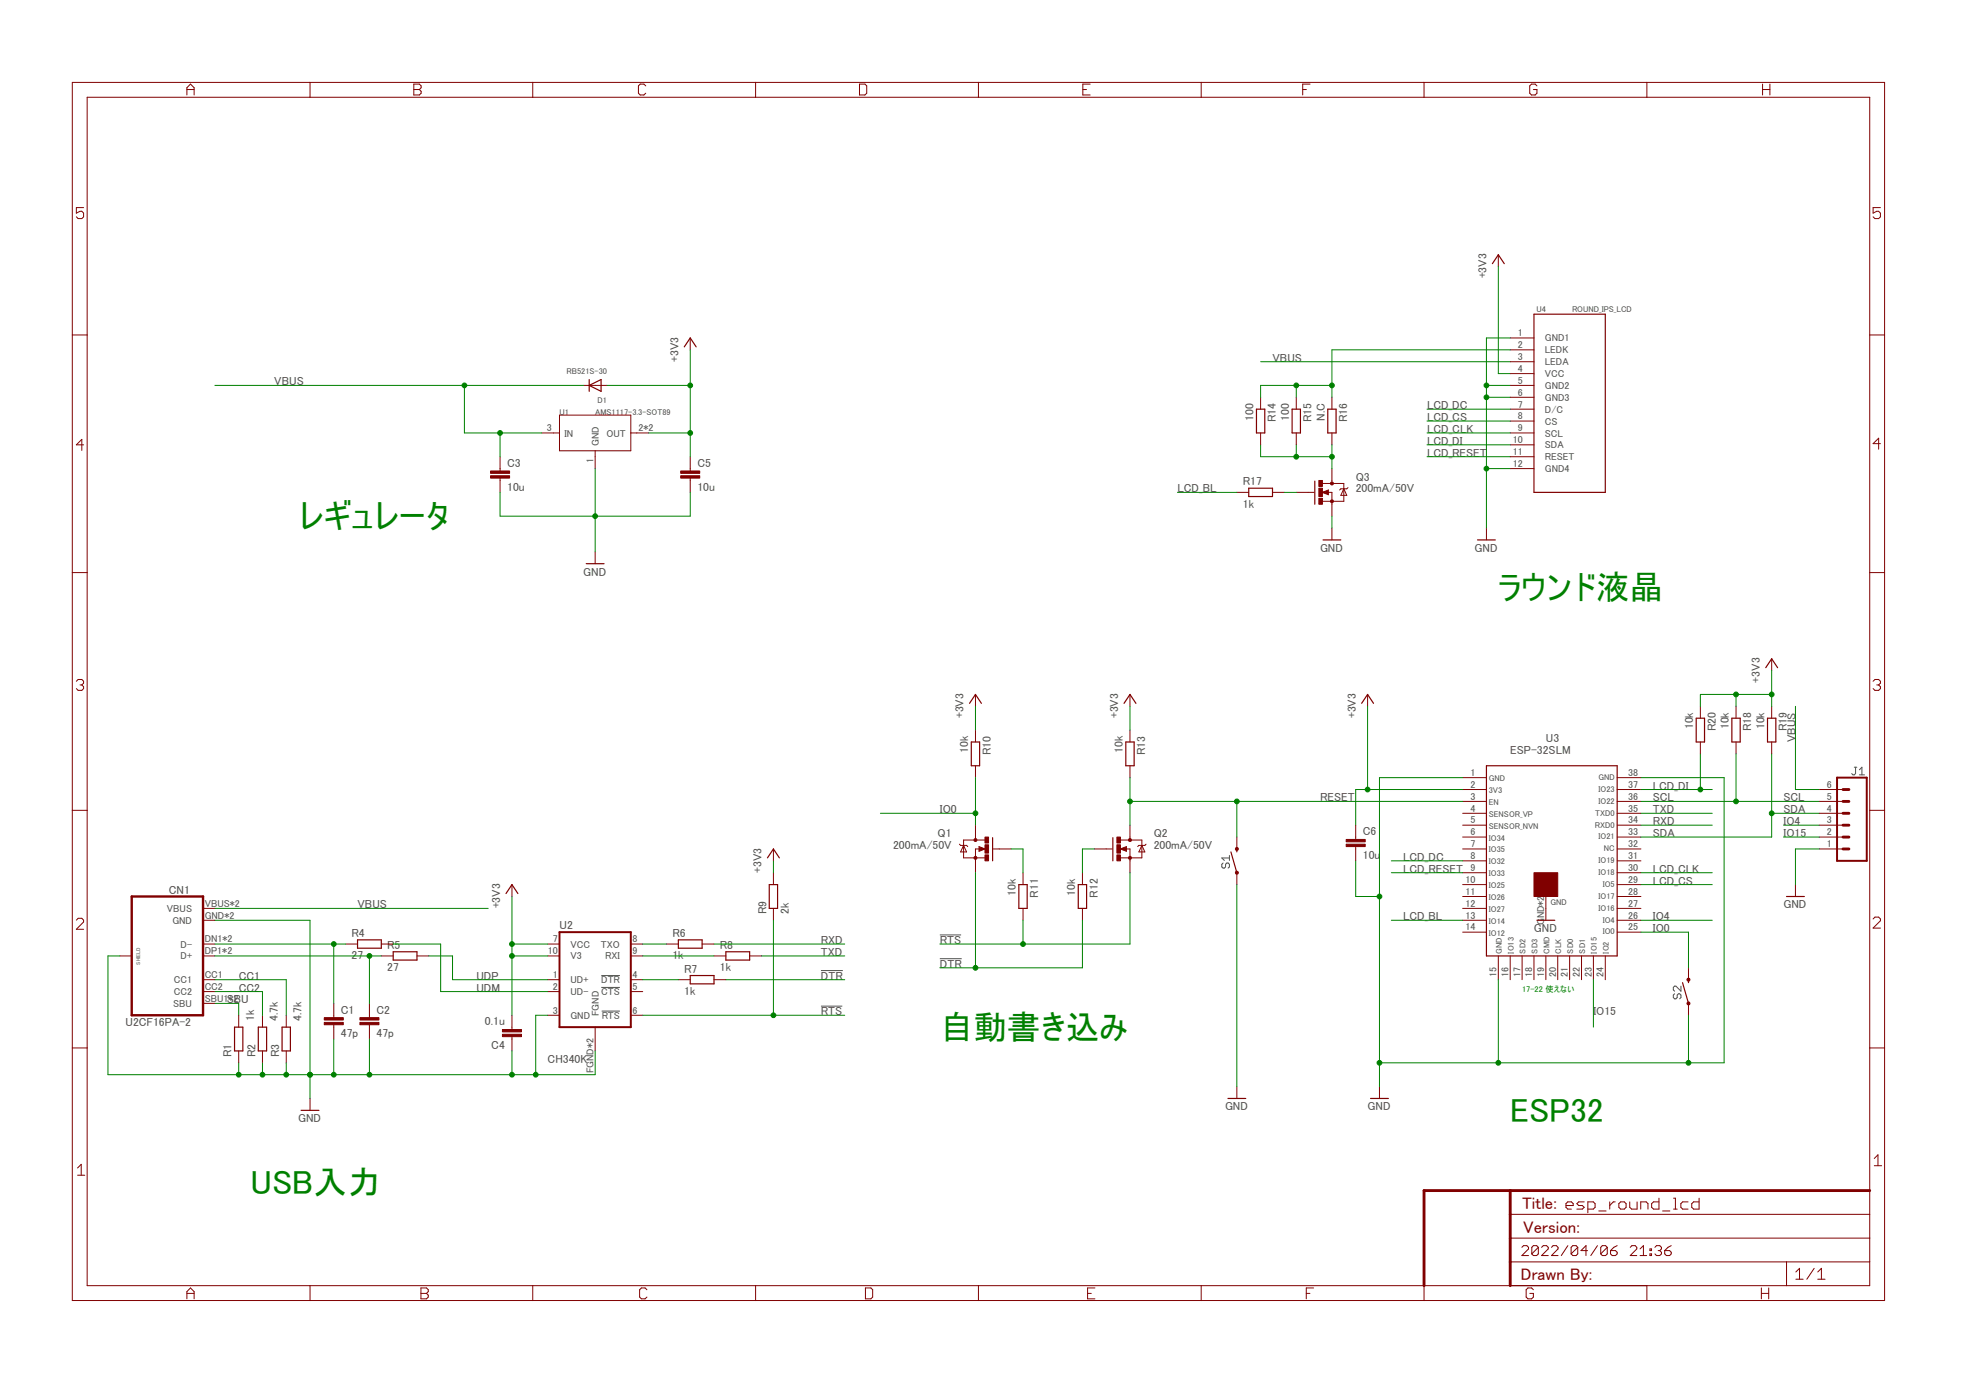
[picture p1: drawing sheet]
<svg xmlns="http://www.w3.org/2000/svg" width="420mm" height="297mm" viewBox="0 0 420 297" stroke-linecap="round" stroke-linejoin="round" font-family="sans-serif">
<g fill="none" stroke="#505050" stroke-width=".21">
<path d="M396.3 164h.5M396.6 164v1.3l-.3 .3h-.3l-.3-.3M397.4 165.6h1.1M397.4 164.5l.5-.5v1.6M200.9 199.8h4.5M261.4 184.4l-.3 .3v.6l.3 .2h.3l.2-.2v-.6l.3-.3h.3l.2 .3v.6l-.2 .2M262.7 182.8v1.1M262.7 183.3h-1.6l.6 .6M128.5 211h4M128.5 208.5h4M128.6 216.1h3.9M175.5 215h4.5"/>
<path d="M175.5 207.4h4.6M200.9 204.9h4.6M357.9 212.4l-.3 .2v.6l.3 .2h.3l.2-.2v-.6l.3-.2h.3l.2 .2v.6l-.2 .2M359.2 210.7v1.1l-1-1.1h-.3l-.3 .3v.5l.3 .3"/>
</g>
<g fill="none" stroke="#800000" stroke-width=".21">
<path d="M15.5 17.6h387.3v260.3h-387.3zM39.9 19.1h1.6M66.3 17.6v3.2M88.4 19.1h1.2M88.4 18h1.2l.4 .4v.4l-.4 .3 .4 .4v.4l-.4 .4h-1.2zM113.9 17.6v3.2M138 18.4l-.4-.4h-.8l-.4 .4v1.5l.4 .4h.8l.4-.4M161.5 17.6v3.2M183.7 18h1.1l.4 .4v1.5l-.4 .4h-1.1zM209.1 17.6v3.2M231.4 19.1h.8M233 18h-1.6v2.3h1.6"/>
<path d="M256.7 17.6v3.2M278.4 19.1h.8M280 18h-1.6v2.3M304.3 17.6v3.2M328.5 18.4l-.4-.4h-.8l-.4 .4v1.5l.4 .4h.8l.4-.4v-.8h-.8M352 17.6v3.2M376.7 18v2.3M376.7 19.1h1.5M378.2 18v2.3M18.6 20.8h381v253.9h-381zM39.9 20.3v-1.5l.8-.8 .8 .8v1.5M17.9 44.4h-1.6v1.2l.8-.5h.4l.4 .5v.7l-.4 .4h-.8l-.4-.4"/>
<path d="M320.2 54.4v2.6M401.9 44.4h-1.6v1.2l.8-.5h.4l.4 .5v.7l-.4 .4h-.8l-.4-.4M15.5 71.6h3.1M147.5 72.2v2.6M322.7 74.8h5.1M322.7 77.3h5.1M322.7 79.8h5.1M322.7 72.2h5.1M399.6 71.6h3.2M17.9 95.1h-1.6l1.2-1.2v2.3M106.9 97.6v3M115.8 92.5h3.8"/>
<path d="M119.6 88.7h15.2v7.6h-15.2zM124.7 82.4h5M127.2 96.3v3.8M134.8 92.5h3.8M147.5 97.6v3M269.4 84.9v2.5M269.4 92.5v2.6M277 84.9v2.5M277 92.5v2.6M284.6 84.9v2.5M284.6 92.5v2.6M322.7 95.1h5.1"/>
<path d="M322.7 82.4h5.1M322.7 92.5h5.1M322.7 84.9h5.1M322.7 87.4h5.1M322.7 90h5.1M322.7 97.6h5.1M401.9 94.8h-1.6l1.2-1.2v2.4M106.9 102.2v3M127.2 117.9v2.6M147.5 102.2v3M264.3 105.2h2.6M271.9 105.2h2.6"/>
<path d="M277 105.2h3.8M282.6 105.2l1.3-.5v1zM282.6 103.3h4.6v3.8h-4.6M283.8 105.2h.8v5.1M284.6 100.1v3.2M284.6 112.8v2.6M287.2 104.5l.6 1.4h-1.2zM288.1 104.2l-.3 .3h-1.2l-.3 .2M317.7 112.8v2.6M322.7 100.1h5.1M15.5 122.4h3.1M399.6 122.4h3.2"/>
<path d="M16.3 145.6l.4-.4h.8l.4 .4v.4l-.4 .4M17.1 146.4h.4M17.5 146.4l.4 .3v.5l-.4 .3h-.8l-.4-.3M208.5 148.4v2.5M208.5 156v2.6M241.5 148.4v2.5M241.5 156v2.6M292.3 148.4v2.5M363.4 150.9v2.6M363.4 158.6v2.5M371 150.9v2.6M371 158.6v2.5"/>
<path d="M378.6 140.8v2.5M378.6 150.9v2.6M378.6 158.6v2.5M400.3 145.6l.4-.4h.8l.4 .4v.4l-.4 .4M401.1 146.4h.4M401.5 146.4l.4 .3v.5l-.4 .3h-.8l-.4-.3M15.5 173.2h3.1M208.5 163.6v2.6M208.5 176.3v3.2M210.5 179.5h-4.6v3.8h4.6M239.5 179.5h4.5v3.8h-4.5M241.5 163.6v2.6"/>
<path d="M241.5 176.3v3.2M264.3 178.9v2.5M289.7 176.3v3.1M312.6 166.2h5.1M312.6 168.7h5.1M312.6 171.3h5.1M312.6 173.8h5.1M312.6 176.3h5.1M312.6 178.9h5.1M345.6 166.2h5.1M345.6 168.7h5.1M345.6 171.3h5.1"/>
<path d="M345.6 173.8h5.1M345.6 176.3h5.1M345.6 178.9h5.1M388.8 168.7h5.1M388.8 171.3h5.1M388.8 173.8h5.1M388.8 176.3h5.1M388.8 178.9h5.1M399.6 173.2h3.2M16.3 196.6l.4-.4h.8l.4 .4v.4l-1.6 1.6h1.6M43.4 194.1h2.5M43.4 196.7h2.5"/>
<path d="M109.4 189v2.6M165.3 181.4v2.6M165.3 186.5v2.5M165.3 194.1v2.6M205 180.4l.3 .3h1.3l.2 .2M205.9 180.7l.7 1.4h-1.3zM209.2 180.9l1.3 .5-1.3 .5zM209.4 181.4h-.9v5.1M212.3 181.4h3.8M218.6 186.5v2.5M218.6 194.1v2.6M231.3 186.5v2.5"/>
<path d="M231.3 194.1v2.6M233.9 181.4h3.8M239.5 181.4l1.2-.5v1zM240.6 181.4h.9v5.1M244 180.7l.7 1.4h-1.3zM244.9 180.4l-.2 .3h-1.3l-.3 .2M264.3 186.5v2.5M289.7 180.9v3.1M312.6 181.4h5.1M312.6 184h5.1M312.6 186.5h5.1M312.6 189h5.1"/>
<path d="M312.6 191.6h5.1M312.6 194.1h5.1M312.6 196.7h5.1M312.6 199.2h5.1M330.4 189v7.7M345.6 181.4h5.1M345.6 184h5.1M345.6 186.5h5.1M345.6 189h5.1M345.6 191.6h5.1M345.6 194.1h5.1M345.6 196.7h5.1"/>
<path d="M345.6 199.2h5.1M383.7 189v2.6M388.8 181.4h5.1M400.3 196.4l.4-.4h.8l.4 .4v.4l-1.6 1.5h1.6M25.6 204.3h2.6M43.4 201.7h2.5M43.4 204.3h2.5M43.4 209.4h2.5M43.4 211.9h2.5M43.4 214.4h2.5M51 217v2.5M56.1 217v2.5"/>
<path d="M61.2 217v2.5M71.3 214.4v3.1M71.3 219v3M73.9 201.7h2.5M79 214.4v3.1M79 219v3M81.5 201.7h2.5M81.5 204.3h2.5M89.1 204.3h2.6M109.4 217v3M117 201.7h2.6M117 204.3h2.6"/>
<path d="M117 209.4h2.6M117 211.9h2.6M117 217h2.6M127.2 219.5v5.1M134.8 201.7h2.6M134.8 204.3h2.6M134.8 209.4h2.6M134.8 211.9h2.6M134.8 217h2.6M142.4 201.7h2.6M145 209.4h2.5M150.1 201.7h2.5"/>
<path d="M152.6 204.3h2.5M152.6 209.4h2.5M160.2 204.3h2.6M320.2 204.3v5.1M322.7 204.3v5.1M325.3 204.3v5.1M327.8 204.3v5.1M330.4 204.3v5.1M332.9 204.3v5.1M335.4 204.3v5.1M338 204.3v5.1M340.5 204.3v5.1"/>
<path d="M343.1 204.3v5.1M360.8 206.8v2.6M360.8 214.4v2.6M15.5 223.9h3.1M51 224.6v2.5M56.1 224.6v2.5M61.2 224.6v2.5M66.3 234.7v2.6M109.4 221.5v3.1M264.3 232.2v2.5M294.8 232.2v2.5M399.6 223.9h3.2"/>
<path d="M16.6 249.6l.8-.8v2.3M16.6 251.1h1.5M322.7 259.5h76.9M334.7 257.6h1.5v-.4l-.4-.4h-.8l-.3 .4v.8l.3 .4h.8M338.6 256.8h-1.2l-.4 .4 .4 .4h.8l.4 .4-.4 .4h-1.2M339.3 258.4h1.2l.4-.4v-.8l-.4-.4h-1.2v2.4M341.7 258.8h1.5M344 256.8v1.6M345.2 256.8h-.4l-.8 .8M346 257.2l.4-.4h.7l.4 .4v.8l-.4 .4h-.7l-.4-.4zM348.3 256.8v1.2l.4 .4h1.2v-1.6M350.6 258.4v-1.6h1.2l.4 .4v1.2"/>
<path d="M354.5 256.1v2.3h-1.1l-.4-.4v-.8l.4-.4h1.1M355.3 258.8h1.6M357.7 258.4h.7M357.7 256.1h.4v2.3M360.8 256.8h-1.2l-.4 .4v.8l.4 .4h1.2M363.1 256.1v2.3h-1.2l-.4-.4v-.8l.4-.4h1.2M400.6 247.6l.7-.8v2.3M400.6 249.1h1.5M39.9 277.6v-1.6l.8-.8 .8 .8v1.6M39.9 276.4h1.6M66.3 274.7v3.2M90 276.4h1.1"/>
<path d="M90 275.2h1.1l.4 .4v.4l-.4 .4 .4 .4v.4l-.4 .4h-1.1zM113.9 274.7v3.2M138.3 275.6l-.4-.4h-.8l-.4 .4v1.6l.4 .4h.8l.4-.4M161.5 274.7v3.2M185 275.2h1.1l.4 .4v1.6l-.4 .4h-1.1zM209.1 274.7v3.2M232.4 276.4h.8M234 275.2h-1.6v2.4h1.6M256.7 274.7v3.2M279.2 276.4h.8M280.7 275.2h-1.5v2.4M304.3 274.7v3.2"/>
<path d="M322.7 269.7h76.9M322.7 264.6h76.9M325.2 266.6l.4-.4h.7l.4 .4v.3l-1.5 1.4h1.5M327.7 275.6l-.4-.4h-.8l-.3 .4v1.6l.3 .4h.8l.4-.4v-.8h-.8M328.8 266.6v1.3l-.4 .4h-.7l-.3-.4M328.8 266.6l-.4-.4h-.7l-.3 .4v1.3M328.8 266.6l-1.4 1.3M329.5 266.6l.3-.4h.7l.4 .4v.3l-1.4 1.4h1.4M331.6 266.6l.3-.4h.7l.4 .4v.3l-1.4 1.4h1.4M335.1 266.2l-1.4 2.1M337.2 266.6v1.3l-.4 .4h-.7l-.3-.4M337.2 266.6l-.4-.4h-.7l-.3 .4v1.3"/>
<path d="M337.2 266.6l-1.4 1.3M339.3 267.3h-1.4l1-1.1v2.1M341.4 266.2l-1.4 2.1M343.5 266.6v1.3l-.4 .4h-.7l-.3-.4M343.5 266.6l-.4-.4h-.7l-.3 .4v1.3M343.5 266.6l-1.4 1.3M344.2 267.3h1l.4 .3v.3l-.4 .4h-.6l-.4-.4zM345.6 266.2l-.7 .4-.7 .7M348.4 266.6l.4-.4h.7l.3 .4v.3l-1.4 1.4h1.4M350.5 268.3h1.4M350.5 266.9l.7-.7v2.1M352 274.7v3.2"/>
<path d="M352.6 267.9h.4v.4h-.4zM352.6 266.9h.4v.4h-.4zM353.7 266.6l.3-.4h.7l.4 .4v.3l-.4 .4M354.4 267.3h.3M354.7 267.3l.4 .3v.3l-.4 .4h-.7l-.3-.4M355.8 267.3h1l.4 .3v.3l-.4 .4h-.7l-.3-.4zM357.2 266.2l-.7 .4-.7 .7M376.4 276.4h1.6M376.4 275.2v2.4M378 275.2v2.4M381.8 269.7v5M383.8 271.8l.8-.8v2.4"/>
<path d="M383.8 273.4h1.6M387.7 271l-1.6 2.4M388.5 273.4h1.5M388.5 271.8l.8-.8v2.4"/>
</g>
<path d="M393.9 176.3h1.2M393.9 178.9h1.2M393.9 171.3h1.2M393.9 173.8h1.2M393.9 168.7h1.2M393.9 181.4h1.2M322.7 254.4v20.3M399.6 254.4h-95.3v20.3" fill="none" stroke="#800000" stroke-width=".61"/>
<g fill="none" stroke="#800000" stroke-width=".25">
<path d="M318.9 56.3l1.3-1.9 1.3 1.9M146.2 74.1l1.3-1.9 1.3 1.9M327.8 67.1h15.3v38.1h-15.3zM125.9 82.4l2.6-1.3v2.5zM125.9 81.1v2.5M268.5 87.4h1.8v5.1h-1.8zM276.1 87.4h1.8v5.1h-1.8zM283.8 87.4h1.7v5.1h-1.7zM266.9 104.3h5v1.8h-5zM281 102.8v5M282.7 115.4h3.9M315.8 115.4h3.8"/>
<path d="M125.3 120.5h3.8M207.2 150.3l1.3-1.9 1.2 1.9M207.6 158.6h1.8v5h-1.8zM240.2 150.3l1.3-1.9 1.3 1.9M240.6 158.6h1.8v5h-1.8zM291 150.3l1.3-1.9 1.2 1.9M362.5 153.5h1.8v5.1h-1.8zM370.1 153.5h1.8v5.1h-1.8zM377.4 142.7l1.2-1.9 1.3 1.9M377.7 153.5h1.8v5.1h-1.8zM212.1 179v5M237.8 179v5"/>
<path d="M317.7 163.6h27.9v40.7h-27.9zM108.1 190.9l1.3-1.9 1.3 1.9M164 183.3l1.3-1.9 1.3 1.9M164.4 189h1.8v5.1h-1.8zM217.7 189h1.8v5.1h-1.8zM230.4 189h1.8v5.1h-1.8zM263.1 182.1l1.2 4.4M264.3 181.4v.7M328.5 196.7h3.8M381.8 191.6h3.8M50.1 219.5h1.8v5.1h-1.8zM55.2 219.5h1.8v5.1h-1.8z"/>
<path d="M60.3 219.5h1.8v5.1h-1.8zM76.4 200.9h5.1v1.7h-5.1zM84 203.4h5.1v1.8h-5.1zM145 200.9h5.1v1.7h-5.1zM147.5 208.5h5.1v1.7h-5.1zM155.1 203.4h5.1v1.8h-5.1zM359.6 210l1.2 4.4M360.8 209.4v.6M64.3 237.3h3.9M262.4 234.7h3.8M292.9 234.7h3.8"/>
</g>
<g fill="#800000" stroke="#800000" stroke-width=".21">
<path d="M360.6 214.2h.5v.5h-.5z" fill-rule="evenodd"/>
<path d="M360.6 209.1h.5v.5h-.5z" fill-rule="evenodd"/>
<circle cx="241.5" cy="183.3" r=".33"/>
<circle cx="241.5" cy="179.5" r=".33"/>
<circle cx="208.5" cy="183.3" r=".33"/>
<circle cx="208.5" cy="179.5" r=".33"/>
<circle cx="264.3" cy="186.5" r=".33"/>
<circle cx="264.3" cy="181.4" r=".33"/>
<circle cx="284.7" cy="107.1" r=".32"/>
<circle cx="284.7" cy="103.3" r=".32"/>
</g>
<g fill="#800000" stroke="#800000" stroke-width=".21">
<path d="M238.7 182.7h.8v1.3h-.8z"/>
<path d="M238.7 178.9h.8v1.2h-.8z"/>
<path d="M238.7 180.5h.8v1.8h-.8z"/>
<path d="M210.5 182.7h.8v1.3h-.8z"/>
<path d="M210.5 178.9h.8v1.2h-.8z"/>
<path d="M210.5 180.5h.8v1.8h-.8z"/>
<path d="M104.8 101.7h4.1v.5h-4.1z"/>
<path d="M104.8 100.6h4.1v.6h-4.1z"/>
<path d="M145.5 101.7h4v.5h-4z"/>
<path d="M145.5 100.6h4v.6h-4z"/>
<path d="M107.4 220h4v.5h-4z"/>
<path d="M107.4 221h4v.5h-4z"/>
<path d="M69.3 218.5h4.1v.5h-4.1z"/>
<path d="M69.3 217.5h4.1v.5h-4.1z"/>
<path d="M76.9 218.5h4.1v.5h-4.1z"/>
<path d="M76.9 217.5h4.1v.5h-4.1z"/>
<path d="M327.8 186.5h5.1v5.1h-5.1z"/>
<path d="M287.7 180.4h4.1v.5h-4.1z"/>
<path d="M287.7 179.4h4.1v.5h-4.1z"/>
<path d="M281.9 106.5h.7v1.3h-.7z"/>
<path d="M281.9 102.7h.7v1.2h-.7z"/>
<path d="M281.9 104.3h.7v1.8h-.7z"/>
</g>
<path d="M283.8 105l-.9 .2 .9 .3v-.3h-.3M209.4 181.2l.8 .2-.8 .3v-.3h.2M240.6 181.2l-.9 .2 .9 .3v-.3h-.3" fill="none" stroke="#800000" stroke-width=".32"/>
<path d="M392.6 166.2h6.3v17.8h-6.3zM119.6 199.2h15.2v20.3h-15.2z" fill="none" stroke="#800000" stroke-width=".42"/>
<path d="M28.2 191.6h15.2v25.4h-15.2z" fill="none" stroke="#800000" stroke-width=".51"/>
<g fill="none" stroke="#008000" stroke-width=".21">
<path d="M320.2 57v22.8h2.5M147.5 74.8v22.8M269.4 77.3h53.3M322.7 72.2h-5v40.6M322.7 74.8h-38.1v10.1M45.9 82.4h78.8M99.3 82.4v10.1h16.5M106.9 92.5v5.1M129.7 82.4h17.8M138.6 92.5h8.9M269.4 95.1v2.5h15.2M277 82.4v2.5"/>
<path d="M277 95.1v2.5M284.6 82.4h-15.2v2.5M284.6 95.1v5M305 92.5h17.7M305 87.4h17.7M305 90h17.7M305 95.1h17.7M305 97.6h17.7M317.7 82.4h5M317.7 84.9h5M106.9 105.2v5.1h40.6v-5.1M127.2 100.1v17.8"/>
<path d="M251.6 105.2h12.7M274.5 105.2h2.5M284.6 110.3v2.5M317.7 100.1h5M208.5 150.9v5.1M241.5 150.9v5.1M292.3 150.9v17.8M371 148.4v2.5M378.6 143.3v7.6M378.6 148.4h-15.2v2.5M383.7 150.9v17.8h5.1M188.2 173.8h20.3"/>
<path d="M208.5 166.2v10.1M241.5 166.2v10.1M241.5 171.3h71.1M264.3 171.3v7.6M312.6 168.7h-22.9v7.6M312.6 166.2h-17.8v66M350.7 168.7h15.2M350.7 166.2h17.8v60.9h-73.7M350.7 173.8h15.2M350.7 176.3h15.2M350.7 171.3h38.1M363.4 161.1v7.6"/>
<path d="M371 161.1v10.2M378.6 161.1v17.8h-27.9M378.6 173.8h10.2M381.2 176.3h7.6M381.2 178.9h7.6M45.9 196.7h20.4v38M45.9 194.1h58.4M109.4 191.6v25.4M165.3 184v2.5M165.3 196.7v20.3M208.5 186.5v20.3M216.1 181.4h2.5v5.1"/>
<path d="M218.6 196.7v5M231.3 196.7v10.1h-30.4M233.9 181.4h-2.6v5.1M241.5 186.5v15.2h-40.6M264.3 189v43.2M289.7 184v7.6h5.1M297.3 196.7h15.3M297.3 184h15.3M297.3 186.5h15.3M350.7 196.7h15.2M350.7 199.2h10.1v7.6M350.7 189h15.2"/>
<path d="M350.7 186.5h15.2M388.8 181.4h-5.1v7.6M25.6 204.3h-2.5v25.4h104.1v-5.1M45.9 204.3h35.6M45.9 201.7h28M45.9 209.4h15.3v7.6M45.9 214.4h5.1v2.6M45.9 211.9h10.2v5.1M71.3 201.7v12.7M79 204.3v10.1M84 201.7h10.2v10.2h22.8M91.7 204.3h5v5.1h20.3"/>
<path d="M109.4 204.3h7.6M109.4 201.7h7.6M117 217h-2.5v12.7M137.4 204.3h15.2M137.4 201.7h5M137.4 217h43.1M137.4 209.4h7.6M152.6 201.7h27.9M155.1 209.4h25.4M162.8 204.3h17.7M320.2 209.4v17.7M340.5 209.4v10.1"/>
<path d="M360.8 217v10.1M51 227.1v2.6M56.1 227.1v2.6M61.2 227.1v2.6M71.3 222v7.7M79 222v7.7M109.4 224.6v5.1"/>
</g>
<g fill="#008000" stroke="#008000" stroke-width=".21">
<circle cx="292.3" cy="168.7" r=".51"/>
<circle cx="147.5" cy="82.4" r=".51"/>
<circle cx="147.5" cy="92.5" r=".51"/>
<circle cx="378.6" cy="148.4" r=".51"/>
<circle cx="371" cy="148.4" r=".51"/>
<circle cx="109.4" cy="201.7" r=".51"/>
<circle cx="109.4" cy="204.3" r=".51"/>
<circle cx="127.2" cy="110.3" r=".51"/>
<circle cx="109.4" cy="229.7" r=".51"/>
<circle cx="71.3" cy="229.7" r=".51"/>
<circle cx="79" cy="229.7" r=".51"/>
<circle cx="66.3" cy="229.7" r=".51"/>
<circle cx="61.2" cy="229.7" r=".51"/>
<circle cx="114.5" cy="229.7" r=".51"/>
<circle cx="51" cy="229.7" r=".51"/>
<circle cx="56.1" cy="229.7" r=".51"/>
<circle cx="320.2" cy="227.1" r=".51"/>
<circle cx="294.8" cy="227.1" r=".51"/>
<circle cx="294.8" cy="191.6" r=".51"/>
<circle cx="360.8" cy="227.1" r=".51"/>
<circle cx="317.7" cy="82.4" r=".51"/>
<circle cx="317.7" cy="84.9" r=".51"/>
<circle cx="317.7" cy="100.1" r=".51"/>
<circle cx="264.3" cy="171.3" r=".51"/>
<circle cx="241.5" cy="171.3" r=".51"/>
<circle cx="208.5" cy="173.8" r=".51"/>
<circle cx="106.9" cy="92.5" r=".51"/>
<circle cx="99.3" cy="82.4" r=".51"/>
<circle cx="165.3" cy="217" r=".51"/>
<circle cx="218.6" cy="201.7" r=".51"/>
<circle cx="71.3" cy="201.7" r=".51"/>
<circle cx="79" cy="204.3" r=".51"/>
<circle cx="378.6" cy="173.8" r=".51"/>
<circle cx="371" cy="171.3" r=".51"/>
<circle cx="208.5" cy="206.8" r=".51"/>
<circle cx="284.6" cy="82.4" r=".51"/>
<circle cx="277" cy="82.4" r=".51"/>
<circle cx="363.4" cy="168.7" r=".51"/>
<circle cx="277" cy="97.6" r=".51"/>
<circle cx="284.6" cy="97.6" r=".51"/>
</g>
<g font-size="7.2" fill="#008000">
<text x="63.7" y="112.8">レギュレータ</text>
<text x="320.2" y="128.1">ラウンド液晶</text>
<text x="200.8" y="222">自動書き込み</text>
<text x="322.7" y="239.8">ESP32</text>
<text x="53.5" y="255.1">USB入力</text>
</g>
<g font-size="3.6" fill="#800000">
<text x="325.3" y="258.4">Title:</text>
<text x="325.5" y="263.4">Version:</text>
<text x="325" y="273.6">Drawn By:</text>
</g>
<g font-size="2.5" fill="#505050">
<text x="317.7" y="59.5" transform="rotate(-90 317.7 59.5)">+3V3</text>
<text x="145" y="77.3" transform="rotate(-90 145 77.3)">+3V3</text>
<text x="272" y="77.3">VBUS</text>
<text x="58.6" y="82.4">VBUS</text>
<text x="267.9" y="89.9" transform="rotate(-90 267.9 89.9)">100</text>
<text x="275.5" y="89.9" transform="rotate(-90 275.5 89.9)">100</text>
<text x="283.1" y="89.9" transform="rotate(-90 283.1 89.9)">N.C</text>
<text x="305" y="87.4">LCD_DC</text>
<text x="305" y="90">LCD_CS</text>
<text x="272.7" y="90.2" transform="rotate(-90 272.7 90.2)">R14</text>
<text x="280.3" y="90.2" transform="rotate(-90 280.3 90.2)">R15</text>
<text x="287.9" y="90.2" transform="rotate(-90 287.9 90.2)">R16</text>
<text x="305" y="92.5">LCD_CLK</text>
<text x="305" y="95.1">LCD_DI</text>
<text x="108.4" y="99.8">C3</text>
<text x="149" y="99.8">C5</text>
<text x="305" y="97.6">LCD_RESET</text>
<text x="108.4" y="104.8">10u</text>
<text x="149" y="104.8">10u</text>
<text x="251.6" y="105.2">LCD_BL</text>
<text x="265.6" y="103.7">R17</text>
<text x="289.7" y="105.2">200mA/50V</text>
<text x="289.7" y="102.7">Q3</text>
<text x="265.6" y="108.5">1k</text>
<text x="282.1" y="117.9">GND</text>
<text x="315.1" y="117.9">GND</text>
<text x="124.7" y="123">GND</text>
<text x="376.1" y="145.9" transform="rotate(-90 376.1 145.9)">+3V3</text>
<text x="205.9" y="153.5" transform="rotate(-90 205.9 153.5)">+3V3</text>
<text x="238.9" y="153.5" transform="rotate(-90 238.9 153.5)">+3V3</text>
<text x="289.7" y="153.5" transform="rotate(-90 289.7 153.5)">+3V3</text>
<text x="361.9" y="155.8" transform="rotate(-90 361.9 155.8)">10k</text>
<text x="369.5" y="155.8" transform="rotate(-90 369.5 155.8)">10k</text>
<text x="377.1" y="155.8" transform="rotate(-90 377.1 155.8)">10k</text>
<text x="206.9" y="160.9" transform="rotate(-90 206.9 160.9)">10k</text>
<text x="211.7" y="161.4" transform="rotate(-90 211.7 161.4)">R10</text>
<text x="240" y="160.9" transform="rotate(-90 240 160.9)">10k</text>
<text x="244.8" y="161.4" transform="rotate(-90 244.8 161.4)">R13</text>
<text x="322.7" y="161.1">ESP-32SLM</text>
<text x="330.4" y="158.6">U3</text>
<text x="366.7" y="156.3" transform="rotate(-90 366.7 156.3)">R20</text>
<text x="374.3" y="156.3" transform="rotate(-90 374.3 156.3)">R18</text>
<text x="381.9" y="156.3" transform="rotate(-90 381.9 156.3)">R19</text>
<text x="383.7" y="158.6" transform="rotate(-90 383.7 158.6)">VBUS</text>
<text x="200.8" y="173.8">IO0</text>
<text x="282.1" y="171.3">RESET</text>
<text x="353.2" y="173.8">TXD</text>
<text x="353.2" y="171.3">SCL</text>
<text x="353.2" y="168.7">LCD_DI</text>
<text x="381.2" y="173.8">SDA</text>
<text x="381.2" y="171.3">SCL</text>
<text x="200.4" y="178.9">Q1</text>
<text x="246.6" y="178.9">Q2</text>
<text x="291.3" y="178.5">C6</text>
<text x="353.2" y="176.3">RXD</text>
<text x="353.2" y="178.9">SDA</text>
<text x="381.2" y="176.3">IO4</text>
<text x="381.2" y="178.9">IO15</text>
<text x="190.9" y="181.4">200mA/50V</text>
<text x="246.6" y="181.4">200mA/50V</text>
<text x="291.3" y="183.6">10u</text>
<text x="299.9" y="184">LCD_DC</text>
<text x="36.1" y="191.1">CN1</text>
<text x="162.8" y="186.5" transform="rotate(-90 162.8 186.5)">+3V3</text>
<text x="217.1" y="191.4" transform="rotate(-90 217.1 191.4)">10k</text>
<text x="221.9" y="191.8" transform="rotate(-90 221.9 191.8)">R11</text>
<text x="229.8" y="191.4" transform="rotate(-90 229.8 191.4)">10k</text>
<text x="234.6" y="191.8" transform="rotate(-90 234.6 191.8)">R12</text>
<text x="299.9" y="186.5">LCD_RESET</text>
<text x="353.2" y="189">LCD_CS</text>
<text x="353.2" y="186.5">LCD_CLK</text>
<text x="76.4" y="194.1">VBUS</text>
<text x="106.9" y="194.1" transform="rotate(-90 106.9 194.1)">+3V3</text>
<text x="163.8" y="195.4" transform="rotate(-90 163.8 195.4)">R9</text>
<text x="168.6" y="195.4" transform="rotate(-90 168.6 195.4)">2k</text>
<text x="299.9" y="196.7">LCD_BL</text>
<text x="353.2" y="196.7">IO4</text>
<text x="381.2" y="194.1">GND</text>
<text x="75.1" y="200.2">R4</text>
<text x="82.8" y="202.8">R5</text>
<text x="119.6" y="198.6">U2</text>
<text x="143.7" y="200.2">R6</text>
<text x="153.9" y="202.8">R8</text>
<text x="175.4" y="201.7">RXD</text>
<text x="200.8" y="201.7">RTS</text>
<text x="327.8" y="199.2">GND</text>
<text x="353.2" y="199.2">IO0</text>
<text x="51" y="209.3">CC1</text>
<text x="75.1" y="205">27</text>
<text x="82.8" y="207.6">27</text>
<text x="101.8" y="209.3">UDP</text>
<text x="143.7" y="205">1k</text>
<text x="146.2" y="207.9">R7</text>
<text x="153.9" y="207.6">1k</text>
<text x="175.4" y="204.3">TXD</text>
<text x="175.4" y="209.3">DTR</text>
<text x="200.8" y="206.8">DTR</text>
<text x="48.5" y="214.4">SB</text>
<text x="51" y="211.9">CC2</text>
<text x="51.6" y="214.4">U</text>
<text x="101.8" y="211.9">UDM</text>
<text x="146.2" y="212.7">1k</text>
<text x="26.8" y="219.3">U2CF16PA-2</text>
<text x="54.3" y="218.2" transform="rotate(-90 54.3 218.2)">1k</text>
<text x="59.4" y="218.2" transform="rotate(-90 59.4 218.2)">4.7k</text>
<text x="64.5" y="218.2" transform="rotate(-90 64.5 218.2)">4.7k</text>
<text x="72.8" y="221.7">47p</text>
<text x="72.8" y="216.6">C1</text>
<text x="80.5" y="221.7">47p</text>
<text x="80.5" y="216.6">C2</text>
<text x="103.6" y="219.1">0.1u</text>
<text x="175.4" y="217">RTS</text>
<text x="340.5" y="217">I</text>
<text x="341.1" y="217">O15</text>
<text x="49.5" y="225.9" transform="rotate(-90 49.5 225.9)">R1</text>
<text x="54.6" y="225.9" transform="rotate(-90 54.6 225.9)">R2</text>
<text x="59.7" y="225.9" transform="rotate(-90 59.7 225.9)">R3</text>
<text x="105" y="224.2">C4</text>
<text x="117" y="227.1">CH340K</text>
<text x="63.7" y="239.8">GND</text>
<text x="261.8" y="237.3">GND</text>
<text x="292.3" y="237.3">GND</text>
</g>
<g font-size="2.1" fill="#505050">
<text x="324.4" y="71.9">1</text>
<text x="324.4" y="74.4">2</text>
<text x="324.4" y="76.9">3</text>
<text x="330.2" y="75.5">LEDK</text>
<text x="330.2" y="73">GND1</text>
<text x="324.4" y="79.5">4</text>
<text x="324.4" y="82">5</text>
<text x="330.2" y="78.1">LEDA</text>
<text x="330.2" y="80.6">VCC</text>
<text x="330.2" y="83.1">GND2</text>
<text x="324.4" y="84.6">6</text>
<text x="324.4" y="87.1">7</text>
<text x="324.4" y="89.6">8</text>
<text x="330.2" y="85.7">GND3</text>
<text x="330.2" y="88.2">D/C</text>
<text x="116.9" y="92.2">3</text>
<text x="120.6" y="93.3">IN</text>
<text x="128" y="95.3" transform="rotate(-90 128 95.3)">GND</text>
<text x="129.6" y="93.3">OUT</text>
<text x="136.4" y="92.2">2*2</text>
<text x="323.3" y="94.7">10</text>
<text x="324.4" y="92.2">9</text>
<text x="330.2" y="90.8">CS</text>
<text x="330.2" y="93.3">SCL</text>
<text x="330.2" y="95.8">SDA</text>
<text x="126.8" y="99" transform="rotate(-90 126.8 99)">1</text>
<text x="323.3" y="97.3">11</text>
<text x="323.3" y="99.8">12</text>
<text x="330.2" y="98.4">RESET</text>
<text x="330.2" y="100.9">GND4</text>
<text x="314.3" y="165.8">1</text>
<text x="347.9" y="165.8">38</text>
<text x="314.3" y="168.4">2</text>
<text x="314.3" y="170.9">3</text>
<text x="314.3" y="173.4">4</text>
<text x="347.9" y="173.4">35</text>
<text x="347.9" y="170.9">36</text>
<text x="347.9" y="168.4">37</text>
<text x="390.4" y="173.4">4</text>
<text x="390.4" y="170.9">5</text>
<text x="390.4" y="168.4">6</text>
<text x="314.3" y="176">5</text>
<text x="314.3" y="178.5">6</text>
<text x="347.9" y="178.5">33</text>
<text x="347.9" y="176">34</text>
<text x="390.4" y="178.5">2</text>
<text x="390.4" y="176">3</text>
<text x="314.3" y="181.1">7</text>
<text x="314.3" y="183.6">8</text>
<text x="347.9" y="183.6">31</text>
<text x="347.9" y="181.1">32</text>
<text x="390.4" y="181.1">1</text>
<text x="313.2" y="188.7">10</text>
<text x="313.2" y="191.2">11</text>
<text x="314.3" y="186.1">9</text>
<text x="347.9" y="191.2">28</text>
<text x="347.9" y="188.7">29</text>
<text x="347.9" y="186.1">30</text>
<text x="35.7" y="194.9">VBUS</text>
<text x="36.8" y="197.4">GND</text>
<text x="43.7" y="196.3">GND*2</text>
<text x="43.7" y="193.8">VBUS*2</text>
<text x="313.2" y="193.8">12</text>
<text x="313.2" y="196.3">13</text>
<text x="330" y="197.7" transform="rotate(-90 330 197.7)">G</text>
<text x="330" y="196.3" transform="rotate(-90 330 196.3)">ND*2</text>
<text x="347.9" y="196.3">26</text>
<text x="347.9" y="193.8">27</text>
<text x="38.6" y="202.5">D-</text>
<text x="43.7" y="203.9">DP1*2</text>
<text x="43.7" y="201.4">DN1*2</text>
<text x="117.1" y="203.9">10</text>
<text x="118.1" y="201.4">7</text>
<text x="121.9" y="202.5">VCC</text>
<text x="128.4" y="202.5">TXO</text>
<text x="135.2" y="203.9">9</text>
<text x="135.2" y="201.4">8</text>
<text x="313.2" y="198.8">14</text>
<text x="347.9" y="198.8">25</text>
<text x="38.6" y="205">D+</text>
<text x="43.7" y="209">CC1</text>
<text x="118.1" y="209">1</text>
<text x="121.9" y="205">V3</text>
<text x="129.3" y="205">RXI</text>
<text x="135.2" y="209">4</text>
<text x="319.9" y="208.8" transform="rotate(-90 319.9 208.8)">15</text>
<text x="322.4" y="208.8" transform="rotate(-90 322.4 208.8)">16</text>
<text x="324.9" y="208.8" transform="rotate(-90 324.9 208.8)">17</text>
<text x="327.5" y="208.8" transform="rotate(-90 327.5 208.8)">18</text>
<text x="330" y="208.8" transform="rotate(-90 330 208.8)">19</text>
<text x="332.6" y="208.8" transform="rotate(-90 332.6 208.8)">20</text>
<text x="335.1" y="208.8" transform="rotate(-90 335.1 208.8)">21</text>
<text x="337.6" y="208.8" transform="rotate(-90 337.6 208.8)">22</text>
<text x="340.2" y="208.8" transform="rotate(-90 340.2 208.8)">23</text>
<text x="342.7" y="208.8" transform="rotate(-90 342.7 208.8)">24</text>
<text x="37" y="215.2">SBU</text>
<text x="37.1" y="210.1">CC1</text>
<text x="37.1" y="212.7">CC2</text>
<text x="43.7" y="214.1">SBU1*2</text>
<text x="43.7" y="211.5">CC2</text>
<text x="118.1" y="211.5">2</text>
<text x="121.9" y="210.1">UD+</text>
<text x="121.9" y="212.7">UD-</text>
<text x="128.5" y="212.7">CTS</text>
<text x="128.5" y="210.1">DTR</text>
<text x="135.2" y="211.5">5</text>
<text x="118.1" y="216.6">3</text>
<text x="121.9" y="217.7">GND</text>
<text x="128" y="217.2" transform="rotate(-90 128 217.2)">FGND</text>
<text x="128.6" y="217.7">RTS</text>
<text x="135.2" y="216.6">6</text>
<text x="126.8" y="229.4" transform="rotate(-90 126.8 229.4)">FGND*2</text>
</g>
<g font-size="1.8" fill="#505050">
<text x="328.3" y="66.6">U4</text>
<text x="336" y="66.6">ROUND_IPS_LCD</text>
<text x="121.1" y="79.8">RB521S-30</text>
<text x="119.6" y="88.7">U1</text>
<text x="127.2" y="88.7">AMS1117-</text>
<text x="127.7" y="86.2">D1</text>
<text x="135.2" y="88.7">3.3-SOT89</text>
<text x="318.2" y="166.9">GND</text>
<text x="341.6" y="166.7">GND</text>
<text x="318.2" y="169.5">3V3</text>
<text x="318.2" y="172">EN</text>
<text x="341.6" y="171.8">IO22</text>
<text x="341.6" y="169.2">IO23</text>
<text x="318.2" y="174.6">SENSOR_VP</text>
<text x="318.2" y="177.1">SENSOR_NVN</text>
<text x="318.2" y="179.6">IO34</text>
<text x="340.9" y="176.8">RXD0</text>
<text x="340.9" y="174.3">TXD0</text>
<text x="341.6" y="179.4">IO21</text>
<text x="318.2" y="182.2">IO35</text>
<text x="318.2" y="184.7">IO32</text>
<text x="341.6" y="184.5">IO19</text>
<text x="342.8" y="181.9">NC</text>
<text x="318.2" y="187.3">IO33</text>
<text x="318.2" y="189.8">IO25</text>
<text x="341.6" y="187">IO18</text>
<text x="342.5" y="189.5">IO5</text>
<text x="318.2" y="192.3">IO26</text>
<text x="318.2" y="194.9">IO27</text>
<text x="318.2" y="197.4">IO14</text>
<text x="331.4" y="193.4">GND</text>
<text x="341.6" y="194.6">IO16</text>
<text x="341.6" y="192.1">IO17</text>
<text x="342.5" y="197.2">IO4</text>
<text x="318.2" y="200">IO12</text>
<text x="321" y="203.8" transform="rotate(-90 321 203.8)">GND</text>
<text x="323.5" y="203.8" transform="rotate(-90 323.5 203.8)">IO13</text>
<text x="326.1" y="203.8" transform="rotate(-90 326.1 203.8)">SD2</text>
<text x="328.6" y="203.8" transform="rotate(-90 328.6 203.8)">SD3</text>
<text x="331.1" y="203.8" transform="rotate(-90 331.1 203.8)">CMD</text>
<text x="333.7" y="203.8" transform="rotate(-90 333.7 203.8)">CLK</text>
<text x="336.2" y="203.8" transform="rotate(-90 336.2 203.8)">SD0</text>
<text x="338.7" y="203.8" transform="rotate(-90 338.7 203.8)">SD1</text>
<text x="341.3" y="203.8" transform="rotate(-90 341.3 203.8)">IO15</text>
<text x="342.5" y="199.7">IO0</text>
<text x="343.8" y="203.8" transform="rotate(-90 343.8 203.8)">IO2</text>
</g>
<text font-size="1.8" fill="#008000" x="325.3" y="211.9">17-22 使えない</text>
<text font-size="1.1" fill="#505050" x="30" y="206.1" transform="rotate(-90 30 206.1)">SHIELD</text>
</svg>
